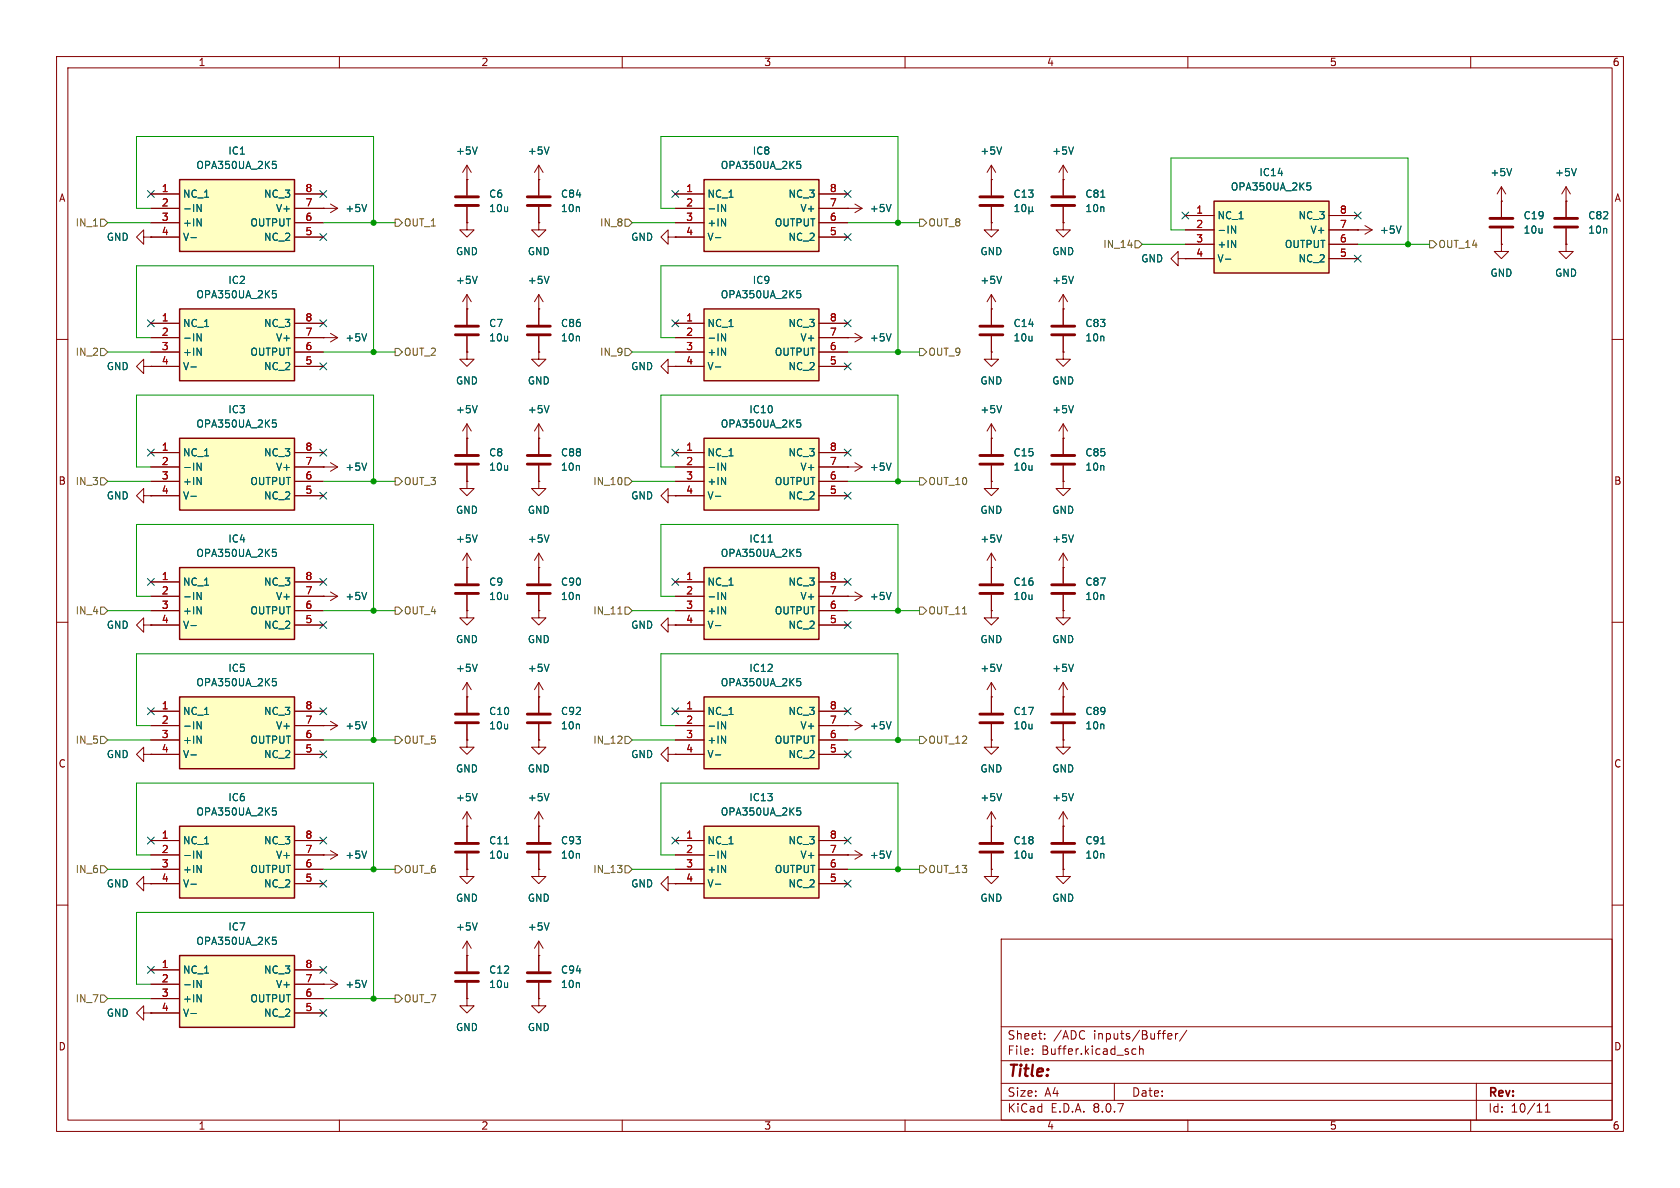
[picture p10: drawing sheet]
<svg xmlns="http://www.w3.org/2000/svg" width="297mm" height="210mm" viewBox="0 0 297 210" stroke-linecap="round" stroke-linejoin="round" font-family="sans-serif">
<g fill="none" stroke="#840000" stroke-width=".18">
<path d="M10 10h277v190h-277zM12 12h273v186h-273zM60 10v2M110 10v2M160 10v2M210 10v2M260 10v2M175.3 54.6v2.8M175.3 59.4v2.8M188 54.6v2.8M188 59.4v2.8M10 60h2"/>
<path d="M175.3 77.5h.1M175.3 62.2v1.3h1.2l-1.2 1.3-1.3-1.3h1.3M175.3 62.2h.1M175.3 74.9l-.8 1.3M175.3 74.9v5.4M175.3 74.9l.7 1.3M188 62.2v1.3h1.2l-1.2 1.3-1.3-1.3h1.3M188 62.2h.1M188 77.5h.1M188 74.9v5.4M188 74.9l-.8 1.3M188 74.9l.7 1.3"/>
<path d="M285 60h2M175.3 85.1v1.3h1.2l-1.2 1.2-1.3-1.2h1.3M175.3 85.1h.1M175.3 82.3v2.8M175.3 97.8v5.3M175.3 97.8l-.8 1.3M175.3 97.8l.7 1.3M188 85.1v1.3h1.2l-1.2 1.2-1.3-1.2h1.3M188 85.1h.1M188 97.8l-.8 1.3M188 82.3v2.8M188 97.8v5.3"/>
<path d="M188 97.8l.7 1.3M10 110h2M175.3 100.3h.1M175.3 105.2v2.8M188 108v1.2h1.2l-1.2 1.3-1.3-1.3h1.3M188 108h.1M188 100.3h.1M188 105.2v2.8M285 110h2M10 160h2M177 166h108v32h-108zM285 160h2"/>
<path d="M60 198v2M110 198v2M160 198v2M177 194.5h108M177 191.5h108M177 187.5h108M177 181.5h108M182.5 186.3v.1M182.5 185.5v.1M184.7 183.6v.1M184.7 182.8v.1M197 191.5v3"/>
<path d="M200.1 186.1l.3 .3 .4-.1M200.8 185.5l-.4-.1-.3 .3M201.5 185.5l.2-.1 .3 .1 .1 .9M201.5 184.9v1.5M206.5 183.5l.2 .2 .4-.1M206.5 182.9l.2-.2h.3l.2 .2v.2l-.7 .1M207.8 182.7v1M208.2 182.7l-.2 .1-.2 .2M209.8 182.1l-1.3 2M210 198v2M260 198v2M261 191.5v6.5"/>
<path d="M273.2 196.6h.8M273.2 195.5l.4-.4v1.5"/>
</g>
<path d="M177.1 71.7l-.4 1.3M189.8 71.7l-.4 1.3M177.1 94.6l-.4 1.2M189.8 94.6l-.4 1.2" fill="none" stroke="#006464" stroke-width=".18"/>
<path d="M173.2 59.2h4.1M173.2 57.7h4.1M185.9 59.2h4.1M185.9 57.7h4.1M173.2 82h4.1M173.2 80.5h4.1M185.9 82h4.1M185.9 80.5h4.1M173.2 104.9h4.1M173.2 103.4h4.1M185.9 104.9h4.1M185.9 103.4h4.1" fill="none" stroke="#840000" stroke-width=".51"/>
<path d="M124.5 77.5h20.3v12.7h-20.3z" fill="#ffffc2"/>
<path d="M124.5 77.5h20.3v12.7h-20.3z" fill="none" stroke="#840000" stroke-width=".25"/>
<g fill="none" stroke="#840000" stroke-width=".18">
<path d="M119.4 80h5.1M119.4 82.6h5.1M119.4 85.1h5.1M119.4 87.6h5.1M144.8 80h5.1M144.8 82.6h7.6M144.8 85.1h5.1M144.8 87.6h5.1M149.9 82.6h.1M151.1 81.8l1.3 .8M152.4 82.6l-1.3 .7M57.1 151.1h.1"/>
<path d="M57.1 151.1h2.6M58.4 150.4l1.3 .7M59.7 151.1l-1.3 .8"/>
</g>
<path d="M140.9 74.2h.6M141 74.7h.3l.3 .3-.1 .4-.5 .1M126.5 87.7h.9M127.5 81.9l.8 1.2v-1.2M127.5 84.4l.8 1.3v-1.3M157.5 81.9l-.4 1.2M64.8 150.4l-.4 1.3" fill="none" stroke="#006464" stroke-width=".18"/>
<path d="M31.7 146.1h20.4v12.7h-20.4z" fill="#ffffc2"/>
<path d="M31.7 146.1h20.4v12.7h-20.4z" fill="none" stroke="#840000" stroke-width=".25"/>
<path d="M26.7 148.6h5M26.7 151.1h5M26.7 153.7h5M26.7 156.2h5M52.1 148.6h5M52.1 151.1h5M52.1 153.7h5M52.1 156.2h5M57.1 174h.1M57.1 174h2.6M58.4 173.2l1.3 .8M59.7 174l-1.3 .8" fill="none" stroke="#840000" stroke-width=".18"/>
<path d="M33.7 156.3h1M34.8 150.4l.8 1.3v-1.3M34.8 153l.8 1.2v-1.2M48.2 142.8h.6M48.3 143.3h.3l.3 .2-.1 .5-.5 .1M64.8 173.3l-.4 1.3" fill="none" stroke="#006464" stroke-width=".18"/>
<path d="M31.7 168.9h20.4v12.7h-20.4z" fill="#ffffc2"/>
<path d="M31.7 168.9h20.4v12.7h-20.4z" fill="none" stroke="#840000" stroke-width=".25"/>
<g fill="none" stroke="#840000" stroke-width=".18">
<path d="M57.1 105.4h.1M57.1 105.4h2.6M58.4 104.6l1.3 .8M59.7 105.4l-1.3 .8M95.2 130.8v1.3h1.3l-1.3 1.3-1.2-1.3h1.2M95.2 130.8h.1M25.4 156.2v-1.3l-1.3 1.3 1.3 1.3v-1.3h1.3M26.7 156.2h.1M95.2 146.1h.1M95.2 153.7v1.2h1.3l-1.3 1.3-1.2-1.3h1.2M95.2 153.7h.1M95.2 143.5l-.7 1.3"/>
<path d="M95.2 143.5v5.3M95.2 150.9v2.8M95.2 143.5l.8 1.3M26.7 171.5h5M26.7 174h5M26.7 176.5h5M26.7 179.1h5M52.1 171.5h5M52.1 174h5M52.1 176.5h5M52.1 179.1h5"/>
</g>
<path d="M64.8 104.7l-.4 1.3M97.1 140.3l-.5 1.2M33.7 179.2h1M34.8 173.3l.8 1.3v-1.3M34.8 175.8l.8 1.3v-1.3M48.2 165.7h.6M48.3 166.2h.3l.3 .2-.1 .4-.5 .1" fill="none" stroke="#006464" stroke-width=".18"/>
<path d="M93.2 150.6h4.1M93.2 149.1h4.1" fill="none" stroke="#840000" stroke-width=".51"/>
<path d="M31.7 100.3h20.4v12.7h-20.4z" fill="#ffffc2"/>
<path d="M31.7 100.3h20.4v12.7h-20.4z" fill="none" stroke="#840000" stroke-width=".25"/>
<path d="M25.4 110.5v-1.3l-1.3 1.3 1.3 1.3v-1.3h1.3M26.7 110.5h.1M26.7 102.9h5M26.7 105.4h5M26.7 108h5M26.7 110.5h5M52.1 102.9h5M52.1 105.4h5M52.1 108h5M52.1 110.5h5" fill="none" stroke="#840000" stroke-width=".18"/>
<path d="M48.2 97.1h.6M48.3 97.6h.3l.3 .2-.2 .5-.4 .1M33.7 110.6h1M34.8 104.7l.8 1.3v-1.3M34.8 107.3l.8 1.2v-1.2" fill="none" stroke="#006464" stroke-width=".18"/>
<path d="M31.7 123.2h20.4v12.7h-20.4z" fill="#ffffc2"/>
<path d="M31.7 123.2h20.4v12.7h-20.4z" fill="none" stroke="#840000" stroke-width=".25"/>
<g fill="none" stroke="#840000" stroke-width=".18">
<path d="M82.5 97.8v5.3M82.5 97.8l-.7 1.3M82.5 97.8l.8 1.3M95.2 97.8v5.3M95.2 97.8l-.7 1.3M95.2 97.8l.8 1.3M82.5 100.3h.1M82.5 108v1.2h1.3l-1.3 1.3-1.2-1.3h1.2M82.5 108h.1M82.5 105.2v2.8M95.2 108v1.2h1.3l-1.3 1.3-1.2-1.3h1.2M95.2 108h.1"/>
<path d="M95.2 100.3h.1M95.2 105.2v2.8M149.9 105.4h.1M149.9 105.4h2.5M151.1 104.6l1.3 .8M152.4 105.4l-1.3 .8M25.4 133.4v-1.3l-1.3 1.3 1.3 1.2v-1.2h1.3M26.7 133.4h.1M26.7 125.7h5M26.7 128.3h5M26.7 130.8h5M26.7 133.4h5"/>
<path d="M52.1 125.7h5M52.1 128.3h7.6M52.1 130.8h5M52.1 133.4h5M57.1 128.3h.1M58.4 127.5l1.3 .8M59.7 128.3l-1.3 .7M82.5 130.8v1.3h1.3l-1.3 1.3-1.2-1.3h1.2M82.5 130.8h.1M82.5 123.2h.1M82.5 120.7l-.7 1.2M82.5 120.7v5.3"/>
<path d="M82.5 128v2.8M82.5 120.7l.8 1.2M95.2 123.2h.1M95.2 120.7v5.3M95.2 128v2.8M95.2 120.7l-.7 1.2M95.2 120.7l.8 1.2M82.5 146.1v2.7M82.5 150.9v2.8"/>
</g>
<path d="M84.4 94.6l-.5 1.2M97.1 94.6l-.5 1.2M48.2 120h.6M84.4 117.4l-.5 1.3M97.1 117.4l-.5 1.3M157.5 104.7l-.4 1.3M33.7 133.4h1M34.8 127.6l.8 1.2v-1.2M34.8 130.1l.8 1.3v-1.3M48.3 120.4h.3l.3 .3-.2 .5h-.4M64.8 127.6l-.4 1.2M89.2 149.2h.7" fill="none" stroke="#006464" stroke-width=".18"/>
<path d="M80.5 104.9h4.1M80.5 103.4h4.1M93.2 104.9h4.1M93.2 103.4h4.1M80.5 127.8h4.1M80.5 126.2h4.1M93.2 127.8h4.1M93.2 126.2h4.1M80.5 150.6h4.1M80.5 149.1h4.1" fill="none" stroke="#840000" stroke-width=".51"/>
<path d="M124.5 100.3h20.3v12.7h-20.3z" fill="#ffffc2"/>
<path d="M124.5 100.3h20.3v12.7h-20.3z" fill="none" stroke="#840000" stroke-width=".25"/>
<g fill="none" stroke="#840000" stroke-width=".18">
<path d="M57.1 36.8h.1M57.1 36.8h2.6M58.4 36.1l1.3 .7M59.7 36.8l-1.3 .8M82.5 31.8h.1M82.5 39.4v1.2h1.3l-1.3 1.3-1.2-1.3h1.2M82.5 39.4h.1M82.5 29.2l-.7 1.3M82.5 29.2v5.3M82.5 36.6v2.8M82.5 29.2l.8 1.3M95.2 39.4v1.2h1.3l-1.3 1.3-1.2-1.3h1.2"/>
<path d="M95.2 39.4h.1M95.2 31.8h.1M95.2 29.2v5.3M95.2 36.6v2.8M95.2 29.2l-.7 1.3M95.2 29.2l.8 1.3M188 39.4v1.2h1.2l-1.2 1.3-1.3-1.3h1.3M188 39.4h.1M188 31.8v2.7M188 36.6v2.8M57.1 59.7h.1M57.1 59.7h2.6"/>
<path d="M58.4 58.9l1.3 .8M59.7 59.7l-1.3 .8M82.5 54.6h.1M82.5 52.1v5.3M82.5 59.4v2.8M82.5 52.1l-.7 1.2M82.5 52.1l.8 1.2M95.2 54.6h.1M95.2 52.1v5.3M95.2 59.4v2.8M95.2 52.1l-.7 1.2M95.2 52.1l.8 1.2"/>
<path d="M175.3 54.6h.1M175.3 52.1l-.8 1.2M175.3 52.1v2.5M175.3 52.1l.7 1.2M208.3 45.7v-1.2l-1.3 1.2 1.3 1.3v-1.3h1.2M209.5 45.7h.1M82.5 77.5h.1M82.5 62.2v1.3h1.3l-1.3 1.3-1.2-1.3h1.2M82.5 62.2h.1M82.5 74.9v5.4M82.5 74.9l-.7 1.3M82.5 74.9l.8 1.3"/>
<path d="M95.2 77.5h.1M95.2 62.2v1.3h1.3l-1.3 1.3-1.2-1.3h1.2M95.2 62.2h.1M95.2 74.9v5.4M95.2 74.9l-.7 1.3M95.2 74.9l.8 1.3M57.1 82.6h.1M57.1 82.6h2.6M58.4 81.8l1.3 .8M59.7 82.6l-1.3 .7M82.5 85.1v1.3h1.3l-1.3 1.2-1.2-1.2h1.2M82.5 85.1h.1"/>
<path d="M82.5 82.3v2.8M95.2 85.1v1.3h1.3l-1.3 1.2-1.2-1.2h1.2M95.2 85.1h.1M95.2 82.3v2.8M118.1 87.6v-1.2l-1.3 1.2 1.3 1.3v-1.3h1.3M119.4 87.6h.1M118.1 110.5v-1.3l-1.3 1.3 1.3 1.3v-1.3h1.3M119.4 110.5h.1M119.4 102.9h5.1M119.4 105.4h5.1M119.4 108h5.1M119.4 110.5h5.1"/>
<path d="M144.8 102.9h5.1M144.8 105.4h5.1M144.8 108h5.1M144.8 110.5h5.1M175.3 108v1.2h1.2l-1.2 1.3-1.3-1.3h1.3M175.3 108h.1M82.5 153.7v1.2h1.3l-1.3 1.3-1.2-1.3h1.2M82.5 153.7h.1M82.5 146.1h.1M82.5 143.5v2.6M82.5 143.5l-.7 1.3M82.5 143.5l.8 1.3"/>
<path d="M25.4 179.1v-1.3l-1.3 1.3 1.3 1.2v-1.2h1.3M26.7 179.1h.1M82.5 176.5v1.3h1.3l-1.3 1.3-1.2-1.3h1.2M82.5 176.5h.1M82.5 168.9h.1M82.5 166.4v5.3M82.5 173.7v2.8M82.5 166.4l-.7 1.2M82.5 166.4l.8 1.2M95.2 176.5v1.3h1.3l-1.3 1.3-1.2-1.3h1.2M95.2 176.5h.1M95.2 168.9h.1"/>
<path d="M95.2 166.4v5.3M95.2 173.7v2.8M95.2 166.4l-.7 1.2M95.2 166.4l.8 1.2"/>
</g>
<g fill="none" stroke="#006464" stroke-width=".18">
<path d="M64.8 36.1l-.4 1.3M84.4 26l-.5 1.2M97.1 26l-.5 1.2M194.6 34.9h.7M64.8 59l-.4 1.3M84.4 48.8l-.5 1.3M97.1 48.8l-.5 1.3M177.1 48.8l-.4 1.3M84.4 71.7l-.5 1.3M97.1 71.7l-.5 1.3M64.8 81.9l-.4 1.2M135.8 95.8h.7"/>
<path d="M140.9 97.1h.6M141 97.6h.3l.3 .2-.1 .4-.5 .2M126.5 110.6h.9M127.5 104.7l.8 1.3v-1.3M127.5 107.3l.8 1.2v-1.2M84.4 140.3l-.5 1.2M84.4 163.1l-.5 1.3M97.1 163.1l-.5 1.3"/>
</g>
<g fill="none" stroke="#840000" stroke-width=".51">
<path d="M80.5 36.3h4.1M80.5 34.8h4.1M93.2 36.3h4.1M93.2 34.8h4.1M185.9 36.3h4.1M185.9 34.8h4.1M80.5 59.2h4.1M80.5 57.7h4.1M93.2 59.2h4.1M93.2 57.7h4.1M80.5 82h4.1M80.5 80.5h4.1"/>
<path d="M93.2 82h4.1M93.2 80.5h4.1M80.5 173.5h4.1M80.5 172h4.1M93.2 173.5h4.1M93.2 172h4.1"/>
</g>
<path d="M214.6 35.6h20.3v12.7h-20.3z" fill="#ffffc2"/>
<path d="M214.6 35.6h20.3v12.7h-20.3z" fill="none" stroke="#840000" stroke-width=".25"/>
<g fill="none" stroke="#840000" stroke-width=".18">
<path d="M149.9 36.8h.1M149.9 36.8h2.5M151.1 36.1l1.3 .7M152.4 36.8l-1.3 .8M175.3 39.4v1.2h1.2l-1.2 1.3-1.3-1.3h1.3M175.3 39.4h.1M175.3 31.8h.1M175.3 29.2v5.3M175.3 36.6v2.8M175.3 29.2l-.8 1.3M175.3 29.2l.7 1.3M188 31.8h.1"/>
<path d="M188 29.2l-.8 1.3M188 29.2v2.6M188 29.2l.7 1.3M209.5 38.1h5.1M234.9 38.1h5.1M241.3 39.9l1.3 .7M265.4 35.6h.1M265.4 33v5.4M265.4 33l-.7 1.3M265.4 33l.8 1.3M276.9 35.6h.1M276.9 33v5.4"/>
<path d="M276.9 33l-.8 1.3M276.9 33l.7 1.3M188 54.6h.1M188 52.1v2.5M188 52.1l-.8 1.2M188 52.1l.7 1.2M209.5 40.6h5.1M209.5 43.2h5.1M209.5 45.7h5.1M234.9 40.6h7.7M234.9 43.2h5.1M234.9 45.7h5.1"/>
<path d="M240 40.6h.1M242.6 40.6l-1.3 .8M265.4 43.2v1.3h1.3l-1.3 1.2-1.2-1.2h1.2M265.4 43.2h.1M265.4 40.4v2.8M276.9 43.2v1.3h1.2l-1.2 1.2-1.3-1.2h1.3M276.9 43.2h.1M276.9 40.4v2.8M175.3 130.8v1.3h1.2l-1.2 1.3-1.3-1.3h1.3M175.3 130.8h.1M175.3 146.1h.1M175.3 143.5l-.8 1.3"/>
<path d="M175.3 143.5v2.6M175.3 143.5l.7 1.3"/>
</g>
<g fill="none" stroke="#006464" stroke-width=".18">
<path d="M157.5 36.1l-.4 1.3M177.1 26l-.4 1.2M179.4 37.4h.7M179.4 36.5l.4-.4v1.3M180.8 36.3l.1-.2a.68 .68 0 0 1 .5 .7 .68 .68 0 0 1-.5 .6l-.1-.1-.2-.4zM181.9 37.2l.2 .2h.2l.2-.2M181.9 36.6v1.2M182.5 37.2l.2 .2M182.5 36.6v.6M189.8 26l-.4 1.2M217.7 39.9l.7 1.3v-1.3M231.1 32.3h.6"/>
<path d="M231.2 32.8h.3l.2 .3v.4l-.5 .1M247.7 39.9l-.4 1.3M267.2 29.8l-.4 1.3M278.7 29.8l-.4 1.3M189.8 48.8l-.4 1.3M216.6 45.8h1M217.7 42.5l.7 1.3v-1.3M177.1 140.3l-.4 1.2"/>
</g>
<path d="M173.2 36.3h4.1M173.2 34.8h4.1M263.4 38.6h4.1M274.8 38.6h4.1M263.4 40.1h4.1M274.8 40.1h4.1" fill="none" stroke="#840000" stroke-width=".51"/>
<path d="M124.5 31.8h20.3v12.7h-20.3z" fill="#ffffc2"/>
<path d="M124.5 31.8h20.3v12.7h-20.3z" fill="none" stroke="#840000" stroke-width=".25"/>
<path d="M119.4 34.3h5.1M119.4 36.8h5.1M119.4 39.4h5.1M144.8 34.3h5.1M144.8 36.8h5.1M144.8 39.4h5.1M119.4 41.9h5.1M144.8 41.9h5.1M118.1 64.8v-1.3l-1.3 1.3 1.3 1.2v-1.2h1.3M119.4 64.8h.1M118.1 133.4v-1.3l-1.3 1.3 1.3 1.2v-1.2h1.3M119.4 133.4h.1" fill="none" stroke="#840000" stroke-width=".18"/>
<path d="M127.5 36.1l.8 1.3v-1.3M127.5 38.7l.8 1.2v-1.2M140.9 28.5h.6M141 29h.3l.3 .2-.1 .5-.5 .1M126.5 42h.9" fill="none" stroke="#006464" stroke-width=".18"/>
<path d="M124.5 54.6h20.3v12.7h-20.3z" fill="#ffffc2"/>
<path d="M124.5 54.6h20.3v12.7h-20.3z" fill="none" stroke="#840000" stroke-width=".25"/>
<path d="M119.4 57.2h5.1M119.4 59.7h5.1M144.8 57.2h5.1M144.8 59.7h5.1M119.4 62.2h5.1M119.4 64.8h5.1M144.8 62.2h5.1M144.8 64.8h5.1M149.9 128.3h.1M149.9 128.3h2.5M151.1 127.5l1.3 .8M152.4 128.3l-1.3 .7" fill="none" stroke="#840000" stroke-width=".18"/>
<path d="M127.5 59l.8 1.3v-1.3M140.9 51.4h.6M141 51.9h.3l.3 .2-.1 .4-.5 .1M126.5 64.9h.9M127.5 61.5l.8 1.3v-1.3M157.5 127.6l-.4 1.2" fill="none" stroke="#006464" stroke-width=".18"/>
<path d="M124.5 123.2h20.3v12.7h-20.3z" fill="#ffffc2"/>
<path d="M124.5 123.2h20.3v12.7h-20.3z" fill="none" stroke="#840000" stroke-width=".25"/>
<g fill="none" stroke="#840000" stroke-width=".18">
<path d="M149.9 59.7h.1M149.9 59.7h2.5M151.1 58.9l1.3 .8M152.4 59.7l-1.3 .8M119.4 125.7h5.1M119.4 128.3h5.1M119.4 130.8h5.1M119.4 133.4h5.1M144.8 125.7h5.1M144.8 128.3h5.1M144.8 130.8h5.1M144.8 133.4h5.1"/>
<path d="M175.3 123.2h.1M175.3 120.7v5.3M175.3 128v2.8M175.3 120.7l-.8 1.2M175.3 120.7l.7 1.2M188 130.8v1.3h1.2l-1.2 1.3-1.3-1.3h1.3M188 130.8h.1M188 123.2h.1M188 120.7l-.8 1.2M188 120.7v5.3M188 128v2.8M188 120.7l.7 1.2"/>
<path d="M175.3 153.7v1.2h1.2l-1.2 1.3-1.3-1.3h1.3M175.3 153.7h.1"/>
</g>
<path d="M157.5 59l-.4 1.3M140.9 120h.6M177.1 117.4l-.4 1.3M189.8 117.4l-.4 1.3M126.5 133.4h.9M127.5 127.6l.8 1.2v-1.2M127.5 130.1l.8 1.3v-1.3M141 120.4h.3l.3 .3-.1 .4-.5 .1" fill="none" stroke="#006464" stroke-width=".18"/>
<path d="M173.2 127.8h4.1M173.2 126.2h4.1M185.9 127.8h4.1M185.9 126.2h4.1" fill="none" stroke="#840000" stroke-width=".51"/>
<path d="M31.7 54.6h20.4v12.7h-20.4z" fill="#ffffc2"/>
<path d="M31.7 54.6h20.4v12.7h-20.4z" fill="none" stroke="#840000" stroke-width=".25"/>
<path d="M26.7 57.2h5M26.7 59.7h5M52.1 57.2h5M52.1 59.7h5M26.7 62.2h5M26.7 64.8h5M52.1 62.2h5M52.1 64.8h5M118.1 156.2v-1.3l-1.3 1.3 1.3 1.3v-1.3h1.3M119.4 156.2h.1" fill="none" stroke="#840000" stroke-width=".18"/>
<path d="M34.8 59l.8 1.3v-1.3M48.2 51.4h.6M48.3 51.9h.3l.3 .2-.2 .5h-.4M33.7 64.9h1M34.8 61.5l.8 1.3v-1.3" fill="none" stroke="#006464" stroke-width=".18"/>
<path d="M31.7 31.8h20.4v12.7h-20.4z" fill="#ffffc2"/>
<path d="M31.7 31.8h20.4v12.7h-20.4z" fill="none" stroke="#840000" stroke-width=".25"/>
<path d="M26.7 34.3h5M26.7 36.8h5M26.7 39.4h5M52.1 34.3h5M52.1 36.8h5M52.1 39.4h5M26.7 41.9h5M52.1 41.9h5" fill="none" stroke="#840000" stroke-width=".18"/>
<path d="M34.8 36.1l.8 1.3v-1.3M34.8 38.7l.8 1.2v-1.2M48.2 28.5h.6M48.3 29h.3l.3 .2-.1 .5-.5 .1M33.7 42h1" fill="none" stroke="#006464" stroke-width=".18"/>
<path d="M31.7 77.5h20.4v12.7h-20.4z" fill="#ffffc2"/>
<path d="M31.7 77.5h20.4v12.7h-20.4z" fill="none" stroke="#840000" stroke-width=".25"/>
<g fill="none" stroke="#840000" stroke-width=".18">
<path d="M25.4 41.9v-1.3l-1.3 1.3 1.3 1.3v-1.3h1.3M26.7 41.9h.1M118.1 41.9v-1.3l-1.3 1.3 1.3 1.3v-1.3h1.3M119.4 41.9h.1M25.4 64.8v-1.3l-1.3 1.3 1.3 1.2v-1.2h1.3M26.7 64.8h.1M25.4 87.6v-1.2l-1.3 1.2 1.3 1.3v-1.3h1.3M26.7 87.6h.1M26.7 80h5M26.7 82.6h5M26.7 85.1h5M26.7 87.6h5"/>
<path d="M52.1 80h5M52.1 82.6h5M52.1 85.1h5M52.1 87.6h5M149.9 151.1h.1M149.9 151.1h2.5M151.1 150.4l1.3 .7M152.4 151.1l-1.3 .8M175.3 146.1v2.7M175.3 150.9v2.8M188 146.1h.1M188 153.7v1.2h1.2l-1.2 1.3-1.3-1.3h1.3"/>
<path d="M188 153.7h.1M188 143.5l-.8 1.3M188 143.5v5.3M188 150.9v2.8M188 143.5l.7 1.3"/>
</g>
<path d="M48.2 74.2h.6M48.3 74.7h.3l.3 .3-.2 .4-.4 .1M33.7 87.7h1M34.8 81.9l.8 1.2v-1.2M34.8 84.4l.8 1.3v-1.3M157.5 150.4l-.4 1.3M189.8 140.3l-.4 1.2M194.6 149.2h.7" fill="none" stroke="#006464" stroke-width=".18"/>
<path d="M173.2 150.6h4.1M173.2 149.1h4.1M185.9 150.6h4.1M185.9 149.1h4.1" fill="none" stroke="#840000" stroke-width=".51"/>
<path d="M124.5 146.1h20.3v12.7h-20.3z" fill="#ffffc2"/>
<path d="M124.5 146.1h20.3v12.7h-20.3z" fill="none" stroke="#840000" stroke-width=".25"/>
<g fill="none" stroke="#840000" stroke-width=".18">
<path d="M26.7 34.3h5M26.7 36.8h5M26.7 39.4h5M52.1 34.3h5M52.1 36.8h5M52.1 39.4h5M57.1 36.8h.1M82.5 39.4h.1M82.5 31.8h.1M82.5 31.8v2.7M82.5 36.6v2.8M95.2 39.4h.1"/>
<path d="M95.2 31.8h.1M95.2 31.8v2.7M95.2 36.6v2.8M119.4 34.3h5.1M119.4 36.8h5.1M119.4 39.4h5.1M144.8 34.3h5.1M144.8 36.8h5.1M144.8 39.4h5.1M149.9 36.8h.1M175.3 39.4h.1M175.3 31.8h.1"/>
<path d="M175.3 31.8v2.7M175.3 36.6v2.8M188 31.8h.1M188 39.4h.1M188 31.8v2.7M188 36.6v2.8M209.5 38.1h5.1M234.9 38.1h5.1M265.4 35.6h.1M265.4 35.6v2.8M276.9 35.6h.1M276.9 35.6v2.8"/>
<path d="M26.7 41.9h.1M26.7 41.9h5M26.7 57.2h5M26.7 59.7h5M52.1 41.9h5M52.1 57.2h5M52.1 59.7h5M57.1 59.7h.1M82.5 54.6h.1M82.5 54.6v2.8M82.5 59.4v2.8M95.2 54.6h.1"/>
<path d="M95.2 54.6v2.8M95.2 59.4v2.8M119.4 41.9h.1M119.4 41.9h5.1M119.4 57.2h5.1M119.4 59.7h5.1M144.8 41.9h5.1M144.8 57.2h5.1M144.8 59.7h5.1M149.9 59.7h.1M175.3 54.6h.1M175.3 54.6v2.8"/>
<path d="M175.3 59.4v2.8M188 54.6h.1M188 54.6v2.8M188 59.4v2.8M209.5 45.7h.1M209.5 40.6h5.1M209.5 43.2h5.1M209.5 45.7h5.1M234.9 40.6h5.1M234.9 43.2h5.1M234.9 45.7h5.1M240 40.6h.1"/>
<path d="M265.4 43.2h.1M265.4 40.4v2.8M276.9 43.2h.1M276.9 40.4v2.8M26.7 64.8h.1M26.7 62.2h5M26.7 64.8h5M52.1 62.2h5M52.1 64.8h5M82.5 77.5h.1M82.5 62.2h.1M82.5 77.5v2.8"/>
<path d="M95.2 77.5h.1M95.2 62.2h.1M95.2 77.5v2.8M119.4 64.8h.1M119.4 62.2h5.1M119.4 64.8h5.1M144.8 62.2h5.1M144.8 64.8h5.1M175.3 62.2h.1M175.3 77.5h.1M175.3 77.5v2.8M188 62.2h.1"/>
<path d="M188 77.5h.1M188 77.5v2.8M26.7 87.6h.1M26.7 80h5M26.7 82.6h5M26.7 85.1h5M26.7 87.6h5M52.1 80h5M52.1 82.6h5M52.1 85.1h5M52.1 87.6h5M57.1 82.6h.1"/>
<path d="M82.5 85.1h.1M82.5 82.3v2.8M95.2 85.1h.1M95.2 82.3v2.8M119.4 87.6h.1M119.4 80h5.1M119.4 82.6h5.1M119.4 85.1h5.1M119.4 87.6h5.1M144.8 80h5.1M144.8 82.6h5.1M144.8 85.1h5.1"/>
<path d="M144.8 87.6h5.1M149.9 82.6h.1M175.3 85.1h.1M175.3 82.3v2.8M188 85.1h.1M188 82.3v2.8M26.7 110.5h.1M26.7 102.9h5M26.7 105.4h5M26.7 108h5M26.7 110.5h5M52.1 102.9h5"/>
<path d="M52.1 105.4h5M52.1 108h5M52.1 110.5h5M57.1 105.4h.1M82.5 100.3h.1M82.5 108h.1M82.5 100.3v2.8M82.5 105.2v2.8M95.2 108h.1M95.2 100.3h.1M95.2 100.3v2.8M95.2 105.2v2.8"/>
<path d="M119.4 110.5h.1M119.4 102.9h5.1M119.4 105.4h5.1M119.4 108h5.1M119.4 110.5h5.1M144.8 102.9h5.1M144.8 105.4h5.1M144.8 108h5.1M144.8 110.5h5.1M149.9 105.4h.1M175.3 108h.1M175.3 100.3h.1"/>
<path d="M175.3 100.3v2.8M175.3 105.2v2.8M188 108h.1M188 100.3h.1M188 100.3v2.8M188 105.2v2.8M26.7 133.4h.1M26.7 125.7h5M26.7 128.3h5M26.7 130.8h5M26.7 133.4h5M52.1 125.7h5"/>
<path d="M52.1 128.3h5M52.1 130.8h5M52.1 133.4h5M57.1 128.3h.1M82.5 130.8h.1M82.5 123.2h.1M82.5 123.2v2.8M82.5 128v2.8M95.2 123.2h.1M95.2 130.8h.1M95.2 123.2v2.8M95.2 128v2.8"/>
<path d="M119.4 133.4h.1M119.4 125.7h5.1M119.4 128.3h5.1M119.4 130.8h5.1M119.4 133.4h5.1M144.8 125.7h5.1M144.8 128.3h5.1M144.8 130.8h5.1M144.8 133.4h5.1M149.9 128.3h.1M175.3 130.8h.1M175.3 123.2h.1"/>
<path d="M175.3 123.2v2.8M175.3 128v2.8M188 130.8h.1M188 123.2h.1M188 123.2v2.8M188 128v2.8M26.7 156.2h.1M26.7 148.6h5M26.7 151.1h5M26.7 153.7h5M26.7 156.2h5M52.1 148.6h5"/>
<path d="M52.1 151.1h5M52.1 153.7h5M52.1 156.2h5M57.1 151.1h.1M82.5 153.7h.1M82.5 146.1h.1M82.5 146.1v2.7M82.5 150.9v2.8M95.2 146.1h.1M95.2 153.7h.1M95.2 146.1v2.7M95.2 150.9v2.8"/>
<path d="M119.4 156.2h.1M119.4 148.6h5.1M119.4 151.1h5.1M119.4 153.7h5.1M119.4 156.2h5.1M144.8 148.6h5.1M144.8 151.1h5.1M144.8 153.7h5.1M144.8 156.2h5.1M149.9 151.1h.1M175.3 153.7h.1M175.3 146.1h.1"/>
<path d="M175.3 146.1v2.7M175.3 150.9v2.8M188 153.7h.1M188 146.1h.1M188 146.1v2.7M188 150.9v2.8M26.7 179.1h.1M26.7 171.5h5M26.7 174h5M26.7 176.5h5M26.7 179.1h5M52.1 171.5h5"/>
<path d="M52.1 174h5M52.1 176.5h5M52.1 179.1h5M57.1 174h.1M82.5 176.5h.1M82.5 168.9h.1M82.5 168.9v2.8M82.5 173.7v2.8M95.2 176.5h.1M95.2 168.9h.1M95.2 168.9v2.8M95.2 173.7v2.8"/>
</g>
<g fill="none" stroke="#006464" stroke-width=".18">
<path d="M34.8 36.1l.8 1.3v-1.3M34.8 38.7l.8 1.2v-1.2M48.2 28.5h.6M48.3 29h.3l.3 .2-.1 .5-.5 .1M64.8 36.1l-.4 1.3M84.4 26l-.5 1.2M97.1 26l-.5 1.2M127.5 36.1l.8 1.3v-1.3M127.5 38.7l.8 1.2v-1.2M140.9 28.5h.6M141 29h.3l.3 .2-.1 .5-.5 .1M157.5 36.1l-.4 1.3"/>
<path d="M177.1 26l-.4 1.2M179.4 37.4h.7M179.4 36.5l.4-.4v1.3M180.8 36.3l.1-.2a.68 .68 0 0 1 .5 .7 .68 .68 0 0 1-.5 .6l-.1-.1-.2-.4zM181.9 37.2l.2 .2h.2l.2-.2M181.9 36.6v1.2M182.5 37.2l.2 .2M182.5 36.6v.6M189.8 26l-.4 1.2M194.6 34.9h.7M217.7 39.9l.7 1.3v-1.3M231.1 32.3h.6"/>
<path d="M231.2 32.8h.3l.2 .3v.4l-.5 .1M247.7 39.9l-.4 1.3M267.2 29.8l-.4 1.3M278.7 29.8l-.4 1.3M33.7 42h1M34.8 59l.8 1.3v-1.3M48.2 51.4h.6M48.3 51.9h.3l.3 .2-.2 .5h-.4M64.8 59l-.4 1.3M84.4 48.8l-.5 1.3M97.1 48.8l-.5 1.3M126.5 42h.9"/>
<path d="M127.5 59l.8 1.3v-1.3M140.9 51.4h.6M141 51.9h.3l.3 .2-.1 .4-.5 .1M157.5 59l-.4 1.3M177.1 48.8l-.4 1.3M189.8 48.8l-.4 1.3M216.6 45.8h1M217.7 42.5l.7 1.3v-1.3M33.7 64.9h1M34.8 61.5l.8 1.3v-1.3M48.2 74.2h.6M48.3 74.7h.3l.3 .3-.2 .4-.4 .1"/>
<path d="M84.4 71.7l-.5 1.3M97.1 71.7l-.5 1.3M126.5 64.9h.9M127.5 61.5l.8 1.3v-1.3M140.9 74.2h.6M141 74.7h.3l.3 .3-.1 .4-.5 .1M177.1 71.7l-.4 1.3M189.8 71.7l-.4 1.3M33.7 87.7h1M34.8 81.9l.8 1.2v-1.2M34.8 84.4l.8 1.3v-1.3M48.2 97.1h.6"/>
<path d="M48.3 97.6h.3l.3 .2-.2 .5-.4 .1M64.8 81.9l-.4 1.2M84.4 94.6l-.5 1.2M97.1 94.6l-.5 1.2M126.5 87.7h.9M127.5 81.9l.8 1.2v-1.2M127.5 84.4l.8 1.3v-1.3M135.8 95.8h.7M140.9 97.1h.6M141 97.6h.3l.3 .2-.1 .4-.5 .2M157.5 81.9l-.4 1.2M177.1 94.6l-.4 1.2"/>
<path d="M189.8 94.6l-.4 1.2M33.7 110.6h1M34.8 104.7l.8 1.3v-1.3M34.8 107.3l.8 1.2v-1.2M48.2 120h.6M64.8 104.7l-.4 1.3M84.4 117.4l-.5 1.3M97.1 117.4l-.5 1.3M126.5 110.6h.9M127.5 104.7l.8 1.3v-1.3M127.5 107.3l.8 1.2v-1.2M140.9 120h.6"/>
<path d="M157.5 104.7l-.4 1.3M177.1 117.4l-.4 1.3M189.8 117.4l-.4 1.3M33.7 133.4h1M34.8 127.6l.8 1.2v-1.2M34.8 130.1l.8 1.3v-1.3M48.3 120.4h.3l.3 .3-.2 .5h-.4M64.8 127.6l-.4 1.2M126.5 133.4h.9M127.5 127.6l.8 1.2v-1.2M127.5 130.1l.8 1.3v-1.3M141 120.4h.3l.3 .3-.1 .4-.5 .1"/>
<path d="M157.5 127.6l-.4 1.2M33.7 156.3h1M34.8 150.4l.8 1.3v-1.3M34.8 153l.8 1.2v-1.2M48.2 142.8h.6M48.3 143.3h.3l.3 .2-.1 .5-.5 .1M64.8 150.4l-.4 1.3M84.4 140.3l-.5 1.2M89.2 149.2h.7M97.1 140.3l-.5 1.2M126.5 156.3h.9M127.5 150.4l.8 1.3v-1.3"/>
<path d="M127.5 153l.8 1.2v-1.2M140.9 142.8h.6M141 143.3h.3l.3 .2-.1 .5-.5 .1M157.5 150.4l-.4 1.3M177.1 140.3l-.4 1.2M189.8 140.3l-.4 1.2M194.6 149.2h.7M33.7 179.2h1M34.8 173.3l.8 1.3v-1.3M34.8 175.8l.8 1.3v-1.3M48.2 165.7h.6M48.3 166.2h.3l.3 .2-.1 .4-.5 .1"/>
<path d="M64.8 173.3l-.4 1.3M84.4 163.1l-.5 1.3M97.1 163.1l-.5 1.3"/>
</g>
<g fill="none" stroke="#725600" stroke-width=".18">
<path d="M17.8 38.7h.6l.6 .7-.6 .6h-.6zM69.8 38.7h.7l.6 .7-.6 .6h-.7zM110.5 38.7h.6l.7 .7-.7 .6h-.6zM162.6 38.7h.6l.6 .7-.6 .6h-.6zM200.7 42.5h.6l.6 .7-.6 .6h-.6zM252.7 42.5h.7l.6 .7-.6 .6h-.7zM17.8 61.6h.6l.6 .6-.6 .7h-.6zM69.8 61.6h.7l.6 .6-.6 .7h-.7zM110.5 61.6h.6l.7 .6-.7 .7h-.6zM162.6 61.6h.6l.6 .6-.6 .7h-.6zM17.8 84.5h.6l.6 .6-.6 .6h-.6zM69.8 84.5h.7l.6 .6-.6 .6h-.7z"/>
<path d="M110.5 84.5h.6l.7 .6-.7 .6h-.6zM162.6 84.5h.6l.6 .6-.6 .6h-.6zM17.8 107.3h.6l.6 .7-.6 .6h-.6zM69.8 107.3h.7l.6 .7-.6 .6h-.7zM109.2 108.5h.8M110.5 107.3h.6l.7 .7-.7 .6h-.6zM162.6 107.3h.6l.6 .7-.6 .6h-.6zM17.8 130.2h.6l.6 .6-.6 .6h-.6zM69.8 130.2h.7l.6 .6-.6 .6h-.7zM110.5 130.2h.6l.7 .6-.7 .6h-.6zM162.6 130.2h.6l.6 .6-.6 .6h-.6zM17.8 153h.6l.6 .7-.6 .6h-.6z"/>
<path d="M69.8 153h.7l.6 .7-.6 .6h-.7zM110.5 153h.6l.7 .7-.7 .6h-.6zM162.6 153h.6l.6 .7-.6 .6h-.6zM17.8 175.9h.6l.6 .6-.6 .7h-.6zM69.8 175.9h.7l.6 .6-.6 .7h-.7z"/>
</g>
<g fill="none" stroke="#009600" stroke-width=".18">
<path d="M19 39.4h7.7M26.7 36.8h-2.6v-12.7h41.9v15.3M57.1 39.4h12.7M111.8 39.4h7.6M119.4 36.8h-2.6v-12.7h41.9v15.3M149.9 39.4h12.7M26.7 59.7h-2.6v-12.7h41.9v15.2M119.4 59.7h-2.6v-12.7h41.9v15.2M201.9 43.2h7.6M209.5 40.6h-2.5v-12.7h41.9v15.3M240 43.2h12.7M19 62.2h7.7"/>
<path d="M57.1 62.2h12.7M111.8 62.2h7.6M149.9 62.2h12.7M19 85.1h7.7M26.7 82.6h-2.6v-12.7h41.9v15.2M57.1 85.1h12.7M111.8 85.1h7.6M119.4 82.6h-2.6v-12.7h41.9v15.2M149.9 85.1h12.7M19 108h7.7M26.7 105.4h-2.6v-12.7h41.9v15.3M57.1 108h12.7"/>
<path d="M111.8 108h7.6M119.4 105.4h-2.6v-12.7h41.9v15.3M149.9 108h12.7M19 130.8h7.7M26.7 128.3h-2.6v-12.7h41.9v15.2M57.1 130.8h12.7M111.8 130.8h7.6M119.4 128.3h-2.6v-12.7h41.9v15.2M149.9 130.8h12.7M19 153.7h7.7M26.7 151.1h-2.6v-12.7h41.9v15.3M57.1 153.7h12.7"/>
<path d="M111.8 153.7h7.6M119.4 151.1h-2.6v-12.7h41.9v15.3M149.9 153.7h12.7M19 176.5h7.7M26.7 174h-2.6v-12.7h41.9v15.2M57.1 176.5h12.7"/>
</g>
<g fill="none" stroke="#000084" stroke-width=".18">
<path d="M26.1 33.7l1.2 1.2M27.3 33.7l-1.2 1.2M56.5 33.7l1.3 1.2M57.8 33.7l-1.3 1.2M118.8 33.7l1.2 1.2M120 33.7l-1.2 1.2M149.3 33.7l1.2 1.2M150.5 33.7l-1.2 1.2M208.9 37.5l1.3 1.2M210.2 37.5l-1.3 1.2M239.4 37.5l1.2 1.2M240.6 37.5l-1.2 1.2"/>
<path d="M26.1 56.5l1.2 1.3M27.3 56.5l-1.2 1.3M56.5 56.5l1.3 1.3M56.5 41.3l1.3 1.2M57.8 56.5l-1.3 1.3M57.8 41.3l-1.3 1.2M118.8 56.5l1.2 1.3M120 56.5l-1.2 1.3M149.3 41.3l1.2 1.2M149.3 56.5l1.2 1.3M150.5 41.3l-1.2 1.2M150.5 56.5l-1.2 1.3"/>
<path d="M239.4 45.1l1.2 1.2M240.6 45.1l-1.2 1.2M26.1 79.4l1.2 1.2M27.3 79.4l-1.2 1.2M56.5 79.4l1.3 1.2M56.5 64.2l1.3 1.2M57.8 79.4l-1.3 1.2M57.8 64.2l-1.3 1.2M118.8 79.4l1.2 1.2M120 79.4l-1.2 1.2M149.3 64.2l1.2 1.2M149.3 79.4l1.2 1.2"/>
<path d="M150.5 64.2l-1.2 1.2M150.5 79.4l-1.2 1.2M56.5 87l1.3 1.2M57.8 87l-1.3 1.2M149.3 87l1.2 1.2M150.5 87l-1.2 1.2M26.1 102.3l1.2 1.2M27.3 102.3l-1.2 1.2M56.5 102.3l1.3 1.2M56.5 109.9l1.3 1.2M57.8 102.3l-1.3 1.2M57.8 109.9l-1.3 1.2"/>
<path d="M118.8 102.3l1.2 1.2M120 102.3l-1.2 1.2M149.3 109.9l1.2 1.2M149.3 102.3l1.2 1.2M150.5 109.9l-1.2 1.2M150.5 102.3l-1.2 1.2M26.1 125.1l1.2 1.2M27.3 125.1l-1.2 1.2M56.5 125.1l1.3 1.2M56.5 132.7l1.3 1.3M57.8 125.1l-1.3 1.2M57.8 132.7l-1.3 1.3"/>
<path d="M118.8 125.1l1.2 1.2M120 125.1l-1.2 1.2M149.3 132.7l1.2 1.3M149.3 125.1l1.2 1.2M150.5 132.7l-1.2 1.3M150.5 125.1l-1.2 1.2M26.1 148l1.2 1.2M27.3 148l-1.2 1.2M56.5 148l1.3 1.2M56.5 155.6l1.3 1.2M57.8 148l-1.3 1.2M57.8 155.6l-1.3 1.2"/>
<path d="M118.8 148l1.2 1.2M120 148l-1.2 1.2M149.3 155.6l1.2 1.2M149.3 148l1.2 1.2M150.5 155.6l-1.2 1.2M150.5 148l-1.2 1.2M26.1 170.8l1.2 1.3M27.3 170.8l-1.2 1.3M56.5 178.5l1.3 1.2M56.5 170.8l1.3 1.3M57.8 178.5l-1.3 1.2M57.8 170.8l-1.3 1.3"/>
</g>
<g fill="#009600" stroke="#009600" stroke-width=".18">
<circle cx="158.7" cy="153.7" r=".46"/>
<circle cx="158.7" cy="130.8" r=".46"/>
<circle cx="66" cy="85.1" r=".46"/>
<circle cx="158.7" cy="62.2" r=".46"/>
<circle cx="158.7" cy="39.4" r=".46"/>
<circle cx="66" cy="108" r=".46"/>
<circle cx="66" cy="130.8" r=".46"/>
<circle cx="158.7" cy="108" r=".46"/>
<circle cx="158.7" cy="85.1" r=".46"/>
<circle cx="66" cy="153.7" r=".46"/>
<circle cx="66" cy="176.5" r=".46"/>
<circle cx="248.9" cy="43.2" r=".46"/>
<circle cx="66" cy="62.2" r=".46"/>
<circle cx="66" cy="39.4" r=".46"/>
</g>
<text font-size="2.8" fill="#840000" x="178" y="190.9">Title:</text>
<g font-size="2.1" fill="#840000">
<text x="178" y="184">Sheet:</text>
<text x="186.2" y="184">/ADC</text>
<text x="193.4" y="184">inputs/Buffer/</text>
<text x="178" y="186.7">File:</text>
<text x="184.1" y="186.7">Buffer.kicad_sch</text>
<text x="178" y="196.9">KiCad</text>
<text x="178" y="194.1">Size:</text>
<text x="184.7" y="194.1">A4</text>
<text x="185.7" y="196.9">E.D.A.</text>
<text x="193.3" y="196.9">8.0.7</text>
<text x="200" y="194.1">Date:</text>
<text x="263" y="194.3">Rev:</text>
<text x="263" y="196.9">Id:</text>
<text x="267.1" y="196.9">10/11</text>
</g>
<g font-size="1.8" fill="#840000">
<text x="35" y="11.9">1</text>
<text x="85" y="11.9">2</text>
<text x="135" y="11.9">3</text>
<text x="185" y="11.9">4</text>
<text x="235" y="11.9">5</text>
<text x="285" y="11.9">6</text>
<text x="10.3" y="35.9">A</text>
<text x="285.3" y="35.9">A</text>
<text x="10.3" y="85.9">B</text>
<text x="285.3" y="85.9">B</text>
<text x="10.3" y="135.9">C</text>
<text x="285.3" y="135.9">C</text>
<text x="10.3" y="185.9">D</text>
<text x="285.3" y="185.9">D</text>
<text x="35" y="199.9">1</text>
<text x="85" y="199.9">2</text>
<text x="135" y="199.9">3</text>
<text x="185" y="199.9">4</text>
<text x="235" y="199.9">5</text>
<text x="285" y="199.9">6</text>
</g>
<g font-size="1.8" fill="#006464">
<text x="40.3" y="27.5">IC1</text>
<text x="80.5" y="27.5">+5V</text>
<text x="93.2" y="27.5">+5V</text>
<text x="133" y="27.5">IC8</text>
<text x="173.2" y="27.5">+5V</text>
<text x="185.9" y="27.5">+5V</text>
<text x="32.3" y="35.2">NC_1</text>
<text x="34.6" y="30.1">OPA350UA_2K5</text>
<text x="46.6" y="35.2">NC_3</text>
<text x="86.4" y="35.2">C6</text>
<text x="99.1" y="35.2">C84</text>
<text x="125" y="35.2">NC_1</text>
<text x="127.3" y="30.1">OPA350UA_2K5</text>
<text x="139.3" y="35.2">NC_3</text>
<text x="179.1" y="35.2">C13</text>
<text x="191.8" y="35.2">C81</text>
<text x="217.5" y="33.9">OPA350UA_2K5</text>
<text x="222.5" y="31.3">IC14</text>
<text x="263.4" y="31.3">+5V</text>
<text x="274.8" y="31.3">+5V</text>
<text x="32.3" y="37.7">-IN</text>
<text x="32.3" y="40.2">+IN</text>
<text x="44.2" y="40.2">OUTPUT</text>
<text x="48.7" y="37.7">V+</text>
<text x="61" y="37.7">+5V</text>
<text x="86.4" y="37.7">10u</text>
<text x="99.1" y="37.7">10n</text>
<text x="125" y="37.7">-IN</text>
<text x="125" y="40.2">+IN</text>
<text x="136.9" y="40.2">OUTPUT</text>
<text x="141.4" y="37.7">V+</text>
<text x="153.7" y="37.7">+5V</text>
<text x="191.8" y="37.7">10n</text>
<text x="215.1" y="39">NC_1</text>
<text x="215.1" y="41.5">-IN</text>
<text x="229.5" y="39">NC_3</text>
<text x="231.6" y="41.5">V+</text>
<text x="243.8" y="41.5">+5V</text>
<text x="269.2" y="39">C19</text>
<text x="269.2" y="41.5">10u</text>
<text x="280.7" y="39">C82</text>
<text x="280.7" y="41.5">10n</text>
<text x="18.8" y="42.8">GND</text>
<text x="32.3" y="42.8">V-</text>
<text x="46.6" y="42.8">NC_2</text>
<text x="80.5" y="45.3">GND</text>
<text x="93.2" y="45.3">GND</text>
<text x="111.5" y="42.8">GND</text>
<text x="125" y="42.8">V-</text>
<text x="139.3" y="42.8">NC_2</text>
<text x="173.2" y="45.3">GND</text>
<text x="185.9" y="45.3">GND</text>
<text x="201.7" y="46.6">GND</text>
<text x="215.1" y="44">+IN</text>
<text x="215.1" y="46.6">V-</text>
<text x="227" y="44">OUTPUT</text>
<text x="229.5" y="46.6">NC_2</text>
<text x="34.6" y="52.9">OPA350UA_2K5</text>
<text x="40.3" y="50.4">IC2</text>
<text x="80.5" y="50.4">+5V</text>
<text x="93.2" y="50.4">+5V</text>
<text x="127.3" y="52.9">OPA350UA_2K5</text>
<text x="133" y="50.4">IC9</text>
<text x="173.2" y="50.4">+5V</text>
<text x="185.9" y="50.4">+5V</text>
<text x="263.4" y="49.1">GND</text>
<text x="274.8" y="49.1">GND</text>
<text x="32.3" y="58">NC_1</text>
<text x="46.6" y="58">NC_3</text>
<text x="86.4" y="58">C7</text>
<text x="99.1" y="58">C86</text>
<text x="125" y="58">NC_1</text>
<text x="139.3" y="58">NC_3</text>
<text x="179.1" y="58">C14</text>
<text x="191.8" y="58">C83</text>
<text x="18.8" y="65.6">GND</text>
<text x="32.3" y="60.6">-IN</text>
<text x="32.3" y="63.1">+IN</text>
<text x="32.3" y="65.6">V-</text>
<text x="44.2" y="63.1">OUTPUT</text>
<text x="46.6" y="65.6">NC_2</text>
<text x="48.7" y="60.6">V+</text>
<text x="61" y="60.6">+5V</text>
<text x="86.4" y="60.6">10u</text>
<text x="99.1" y="60.6">10n</text>
<text x="111.5" y="65.6">GND</text>
<text x="125" y="60.6">-IN</text>
<text x="125" y="63.1">+IN</text>
<text x="125" y="65.6">V-</text>
<text x="136.9" y="63.1">OUTPUT</text>
<text x="139.3" y="65.6">NC_2</text>
<text x="141.4" y="60.6">V+</text>
<text x="153.7" y="60.6">+5V</text>
<text x="179.1" y="60.6">10u</text>
<text x="191.8" y="60.6">10n</text>
<text x="80.5" y="68.2">GND</text>
<text x="93.2" y="68.2">GND</text>
<text x="173.2" y="68.2">GND</text>
<text x="185.9" y="68.2">GND</text>
<text x="34.6" y="75.8">OPA350UA_2K5</text>
<text x="40.3" y="73.3">IC3</text>
<text x="80.5" y="73.3">+5V</text>
<text x="93.2" y="73.3">+5V</text>
<text x="127.3" y="75.8">OPA350UA_2K5</text>
<text x="132.4" y="73.3">IC10</text>
<text x="173.2" y="73.3">+5V</text>
<text x="185.9" y="73.3">+5V</text>
<text x="32.3" y="80.9">NC_1</text>
<text x="32.3" y="83.4">-IN</text>
<text x="46.6" y="80.9">NC_3</text>
<text x="48.7" y="83.4">V+</text>
<text x="61" y="83.4">+5V</text>
<text x="86.4" y="80.9">C8</text>
<text x="86.4" y="83.4">10u</text>
<text x="99.1" y="80.9">C88</text>
<text x="99.1" y="83.4">10n</text>
<text x="125" y="80.9">NC_1</text>
<text x="125" y="83.4">-IN</text>
<text x="139.3" y="80.9">NC_3</text>
<text x="141.4" y="83.4">V+</text>
<text x="153.7" y="83.4">+5V</text>
<text x="179.1" y="80.9">C15</text>
<text x="179.1" y="83.4">10u</text>
<text x="191.8" y="80.9">C85</text>
<text x="191.8" y="83.4">10n</text>
<text x="18.8" y="88.5">GND</text>
<text x="32.3" y="86">+IN</text>
<text x="32.3" y="88.5">V-</text>
<text x="44.2" y="86">OUTPUT</text>
<text x="46.6" y="88.5">NC_2</text>
<text x="111.5" y="88.5">GND</text>
<text x="125" y="86">+IN</text>
<text x="125" y="88.5">V-</text>
<text x="136.9" y="86">OUTPUT</text>
<text x="139.3" y="88.5">NC_2</text>
<text x="80.5" y="91">GND</text>
<text x="93.2" y="91">GND</text>
<text x="173.2" y="91">GND</text>
<text x="185.9" y="91">GND</text>
<text x="34.6" y="98.7">OPA350UA_2K5</text>
<text x="40.3" y="96.1">IC4</text>
<text x="80.5" y="96.1">+5V</text>
<text x="93.2" y="96.1">+5V</text>
<text x="127.3" y="98.7">OPA350UA_2K5</text>
<text x="132.4" y="96.1">IC11</text>
<text x="173.2" y="96.1">+5V</text>
<text x="185.9" y="96.1">+5V</text>
<text x="32.3" y="103.7">NC_1</text>
<text x="32.3" y="106.3">-IN</text>
<text x="46.6" y="103.7">NC_3</text>
<text x="48.7" y="106.3">V+</text>
<text x="61" y="106.3">+5V</text>
<text x="86.4" y="103.7">C9</text>
<text x="86.4" y="106.3">10u</text>
<text x="99.1" y="103.7">C90</text>
<text x="99.1" y="106.3">10n</text>
<text x="125" y="103.7">NC_1</text>
<text x="125" y="106.3">-IN</text>
<text x="139.3" y="103.7">NC_3</text>
<text x="141.4" y="106.3">V+</text>
<text x="153.7" y="106.3">+5V</text>
<text x="179.1" y="103.7">C16</text>
<text x="179.1" y="106.3">10u</text>
<text x="191.8" y="103.7">C87</text>
<text x="191.8" y="106.3">10n</text>
<text x="18.8" y="111.4">GND</text>
<text x="32.3" y="108.8">+IN</text>
<text x="32.3" y="111.4">V-</text>
<text x="44.2" y="108.8">OUTPUT</text>
<text x="46.6" y="111.4">NC_2</text>
<text x="80.5" y="113.9">GND</text>
<text x="93.2" y="113.9">GND</text>
<text x="111.5" y="111.4">GND</text>
<text x="125" y="108.8">+IN</text>
<text x="125" y="111.4">V-</text>
<text x="136.9" y="108.8">OUTPUT</text>
<text x="139.3" y="111.4">NC_2</text>
<text x="173.2" y="113.9">GND</text>
<text x="185.9" y="113.9">GND</text>
<text x="40.3" y="119">IC5</text>
<text x="80.5" y="119">+5V</text>
<text x="93.2" y="119">+5V</text>
<text x="132.4" y="119">IC12</text>
<text x="173.2" y="119">+5V</text>
<text x="185.9" y="119">+5V</text>
<text x="34.6" y="121.5">OPA350UA_2K5</text>
<text x="127.3" y="121.5">OPA350UA_2K5</text>
<text x="32.3" y="126.6">NC_1</text>
<text x="32.3" y="129.1">-IN</text>
<text x="32.3" y="131.7">+IN</text>
<text x="44.2" y="131.7">OUTPUT</text>
<text x="46.6" y="126.6">NC_3</text>
<text x="48.7" y="129.1">V+</text>
<text x="61" y="129.1">+5V</text>
<text x="86.4" y="126.6">C10</text>
<text x="86.4" y="129.1">10u</text>
<text x="99.1" y="126.6">C92</text>
<text x="99.1" y="129.1">10n</text>
<text x="125" y="126.6">NC_1</text>
<text x="125" y="129.1">-IN</text>
<text x="125" y="131.7">+IN</text>
<text x="136.9" y="131.7">OUTPUT</text>
<text x="139.3" y="126.6">NC_3</text>
<text x="141.4" y="129.1">V+</text>
<text x="153.7" y="129.1">+5V</text>
<text x="179.1" y="126.6">C17</text>
<text x="179.1" y="129.1">10u</text>
<text x="191.8" y="126.6">C89</text>
<text x="191.8" y="129.1">10n</text>
<text x="18.8" y="134.2">GND</text>
<text x="32.3" y="134.2">V-</text>
<text x="46.6" y="134.2">NC_2</text>
<text x="80.5" y="136.8">GND</text>
<text x="93.2" y="136.8">GND</text>
<text x="111.5" y="134.2">GND</text>
<text x="125" y="134.2">V-</text>
<text x="139.3" y="134.2">NC_2</text>
<text x="173.2" y="136.8">GND</text>
<text x="185.9" y="136.8">GND</text>
<text x="40.3" y="141.8">IC6</text>
<text x="80.5" y="141.8">+5V</text>
<text x="93.2" y="141.8">+5V</text>
<text x="132.4" y="141.8">IC13</text>
<text x="173.2" y="141.8">+5V</text>
<text x="185.9" y="141.8">+5V</text>
<text x="32.3" y="149.5">NC_1</text>
<text x="34.6" y="144.4">OPA350UA_2K5</text>
<text x="46.6" y="149.5">NC_3</text>
<text x="86.4" y="149.5">C11</text>
<text x="99.1" y="149.5">C93</text>
<text x="125" y="149.5">NC_1</text>
<text x="127.3" y="144.4">OPA350UA_2K5</text>
<text x="139.3" y="149.5">NC_3</text>
<text x="179.1" y="149.5">C18</text>
<text x="191.8" y="149.5">C91</text>
<text x="32.3" y="152">-IN</text>
<text x="32.3" y="154.5">+IN</text>
<text x="44.2" y="154.5">OUTPUT</text>
<text x="48.7" y="152">V+</text>
<text x="61" y="152">+5V</text>
<text x="86.4" y="152">10u</text>
<text x="99.1" y="152">10n</text>
<text x="125" y="152">-IN</text>
<text x="125" y="154.5">+IN</text>
<text x="136.9" y="154.5">OUTPUT</text>
<text x="141.4" y="152">V+</text>
<text x="153.7" y="152">+5V</text>
<text x="179.1" y="152">10u</text>
<text x="191.8" y="152">10n</text>
<text x="18.8" y="157.1">GND</text>
<text x="32.3" y="157.1">V-</text>
<text x="46.6" y="157.1">NC_2</text>
<text x="80.5" y="159.6">GND</text>
<text x="93.2" y="159.6">GND</text>
<text x="111.5" y="157.1">GND</text>
<text x="125" y="157.1">V-</text>
<text x="139.3" y="157.1">NC_2</text>
<text x="173.2" y="159.6">GND</text>
<text x="185.9" y="159.6">GND</text>
<text x="34.6" y="167.2">OPA350UA_2K5</text>
<text x="40.3" y="164.7">IC7</text>
<text x="80.5" y="164.7">+5V</text>
<text x="93.2" y="164.7">+5V</text>
<text x="32.3" y="172.3">NC_1</text>
<text x="46.6" y="172.3">NC_3</text>
<text x="86.4" y="172.3">C12</text>
<text x="99.1" y="172.3">C94</text>
<text x="18.8" y="179.9">GND</text>
<text x="32.3" y="174.9">-IN</text>
<text x="32.3" y="177.4">+IN</text>
<text x="32.3" y="179.9">V-</text>
<text x="44.2" y="177.4">OUTPUT</text>
<text x="46.6" y="179.9">NC_2</text>
<text x="48.7" y="174.9">V+</text>
<text x="61" y="174.9">+5V</text>
<text x="86.4" y="174.9">10u</text>
<text x="99.1" y="174.9">10n</text>
<text x="80.5" y="182.5">GND</text>
<text x="93.2" y="182.5">GND</text>
</g>
<g font-size="1.8" fill="#a90000">
<text x="28.5" y="34">1</text>
<text x="53.9" y="34">8</text>
<text x="121.2" y="34">1</text>
<text x="146.6" y="34">8</text>
<text x="28.5" y="36.6">2</text>
<text x="28.5" y="39.1">3</text>
<text x="28.5" y="41.7">4</text>
<text x="53.9" y="41.7">5</text>
<text x="53.9" y="39.1">6</text>
<text x="53.9" y="36.6">7</text>
<text x="121.2" y="36.6">2</text>
<text x="121.2" y="39.1">3</text>
<text x="121.2" y="41.7">4</text>
<text x="146.6" y="41.7">5</text>
<text x="146.6" y="39.1">6</text>
<text x="146.6" y="36.6">7</text>
<text x="211.4" y="37.8">1</text>
<text x="211.4" y="40.4">2</text>
<text x="236.8" y="40.4">7</text>
<text x="236.8" y="37.8">8</text>
<text x="211.4" y="42.9">3</text>
<text x="211.4" y="45.5">4</text>
<text x="236.8" y="45.5">5</text>
<text x="236.8" y="42.9">6</text>
<text x="28.5" y="56.9">1</text>
<text x="28.5" y="59.4">2</text>
<text x="53.9" y="59.4">7</text>
<text x="53.9" y="56.9">8</text>
<text x="121.2" y="56.9">1</text>
<text x="121.2" y="59.4">2</text>
<text x="146.6" y="59.4">7</text>
<text x="146.6" y="56.9">8</text>
<text x="28.5" y="62">3</text>
<text x="28.5" y="64.5">4</text>
<text x="53.9" y="64.5">5</text>
<text x="53.9" y="62">6</text>
<text x="121.2" y="62">3</text>
<text x="121.2" y="64.5">4</text>
<text x="146.6" y="64.5">5</text>
<text x="146.6" y="62">6</text>
<text x="28.5" y="79.8">1</text>
<text x="28.5" y="82.3">2</text>
<text x="53.9" y="82.3">7</text>
<text x="53.9" y="79.8">8</text>
<text x="121.2" y="79.8">1</text>
<text x="121.2" y="82.3">2</text>
<text x="146.6" y="82.3">7</text>
<text x="146.6" y="79.8">8</text>
<text x="28.5" y="84.8">3</text>
<text x="28.5" y="87.4">4</text>
<text x="53.9" y="87.4">5</text>
<text x="53.9" y="84.8">6</text>
<text x="121.2" y="84.8">3</text>
<text x="121.2" y="87.4">4</text>
<text x="146.6" y="87.4">5</text>
<text x="146.6" y="84.8">6</text>
<text x="28.5" y="102.6">1</text>
<text x="28.5" y="105.2">2</text>
<text x="28.5" y="107.7">3</text>
<text x="53.9" y="107.7">6</text>
<text x="53.9" y="105.2">7</text>
<text x="53.9" y="102.6">8</text>
<text x="121.2" y="102.6">1</text>
<text x="121.2" y="105.2">2</text>
<text x="121.2" y="107.7">3</text>
<text x="146.6" y="107.7">6</text>
<text x="146.6" y="105.2">7</text>
<text x="146.6" y="102.6">8</text>
<text x="28.5" y="110.2">4</text>
<text x="53.9" y="110.2">5</text>
<text x="121.2" y="110.2">4</text>
<text x="146.6" y="110.2">5</text>
<text x="28.5" y="125.5">1</text>
<text x="53.9" y="125.5">8</text>
<text x="121.2" y="125.5">1</text>
<text x="146.6" y="125.5">8</text>
<text x="28.5" y="128">2</text>
<text x="28.5" y="130.6">3</text>
<text x="53.9" y="130.6">6</text>
<text x="53.9" y="128">7</text>
<text x="121.2" y="128">2</text>
<text x="121.2" y="130.6">3</text>
<text x="146.6" y="130.6">6</text>
<text x="146.6" y="128">7</text>
<text x="28.5" y="133.1">4</text>
<text x="53.9" y="133.1">5</text>
<text x="121.2" y="133.1">4</text>
<text x="146.6" y="133.1">5</text>
<text x="28.5" y="148.3">1</text>
<text x="53.9" y="148.3">8</text>
<text x="121.2" y="148.3">1</text>
<text x="146.6" y="148.3">8</text>
<text x="28.5" y="150.9">2</text>
<text x="28.5" y="153.4">3</text>
<text x="28.5" y="156">4</text>
<text x="53.9" y="156">5</text>
<text x="53.9" y="153.4">6</text>
<text x="53.9" y="150.9">7</text>
<text x="121.2" y="150.9">2</text>
<text x="121.2" y="153.4">3</text>
<text x="121.2" y="156">4</text>
<text x="146.6" y="156">5</text>
<text x="146.6" y="153.4">6</text>
<text x="146.6" y="150.9">7</text>
<text x="28.5" y="171.2">1</text>
<text x="28.5" y="173.7">2</text>
<text x="53.9" y="173.7">7</text>
<text x="53.9" y="171.2">8</text>
<text x="28.5" y="176.3">3</text>
<text x="28.5" y="178.8">4</text>
<text x="53.9" y="178.8">5</text>
<text x="53.9" y="176.3">6</text>
</g>
<g font-size="1.8" fill="#725600">
<text x="13.3" y="40.2">IN_1</text>
<text x="71.3" y="40.2">OUT_1</text>
<text x="106" y="40.2">IN_8</text>
<text x="164" y="40.2">OUT_8</text>
<text x="194.9" y="44">IN_14</text>
<text x="254.2" y="44">OUT_14</text>
<text x="13.3" y="63.1">IN_2</text>
<text x="71.3" y="63.1">OUT_2</text>
<text x="106" y="63.1">IN_9</text>
<text x="164" y="63.1">OUT_9</text>
<text x="13.3" y="86">IN_3</text>
<text x="71.3" y="86">OUT_3</text>
<text x="104.8" y="86">IN_10</text>
<text x="164" y="86">OUT_10</text>
<text x="13.3" y="108.8">IN_4</text>
<text x="71.3" y="108.8">OUT_4</text>
<text x="104.8" y="108.8">IN_11</text>
<text x="164" y="108.8">OUT_11</text>
<text x="13.3" y="131.7">IN_5</text>
<text x="71.3" y="131.7">OUT_5</text>
<text x="104.8" y="131.7">IN_12</text>
<text x="164" y="131.7">OUT_12</text>
<text x="13.3" y="154.5">IN_6</text>
<text x="71.3" y="154.5">OUT_6</text>
<text x="104.8" y="154.5">IN_13</text>
<text x="164" y="154.5">OUT_13</text>
<text x="13.3" y="177.4">IN_7</text>
<text x="71.3" y="177.4">OUT_7</text>
</g>
</svg>
